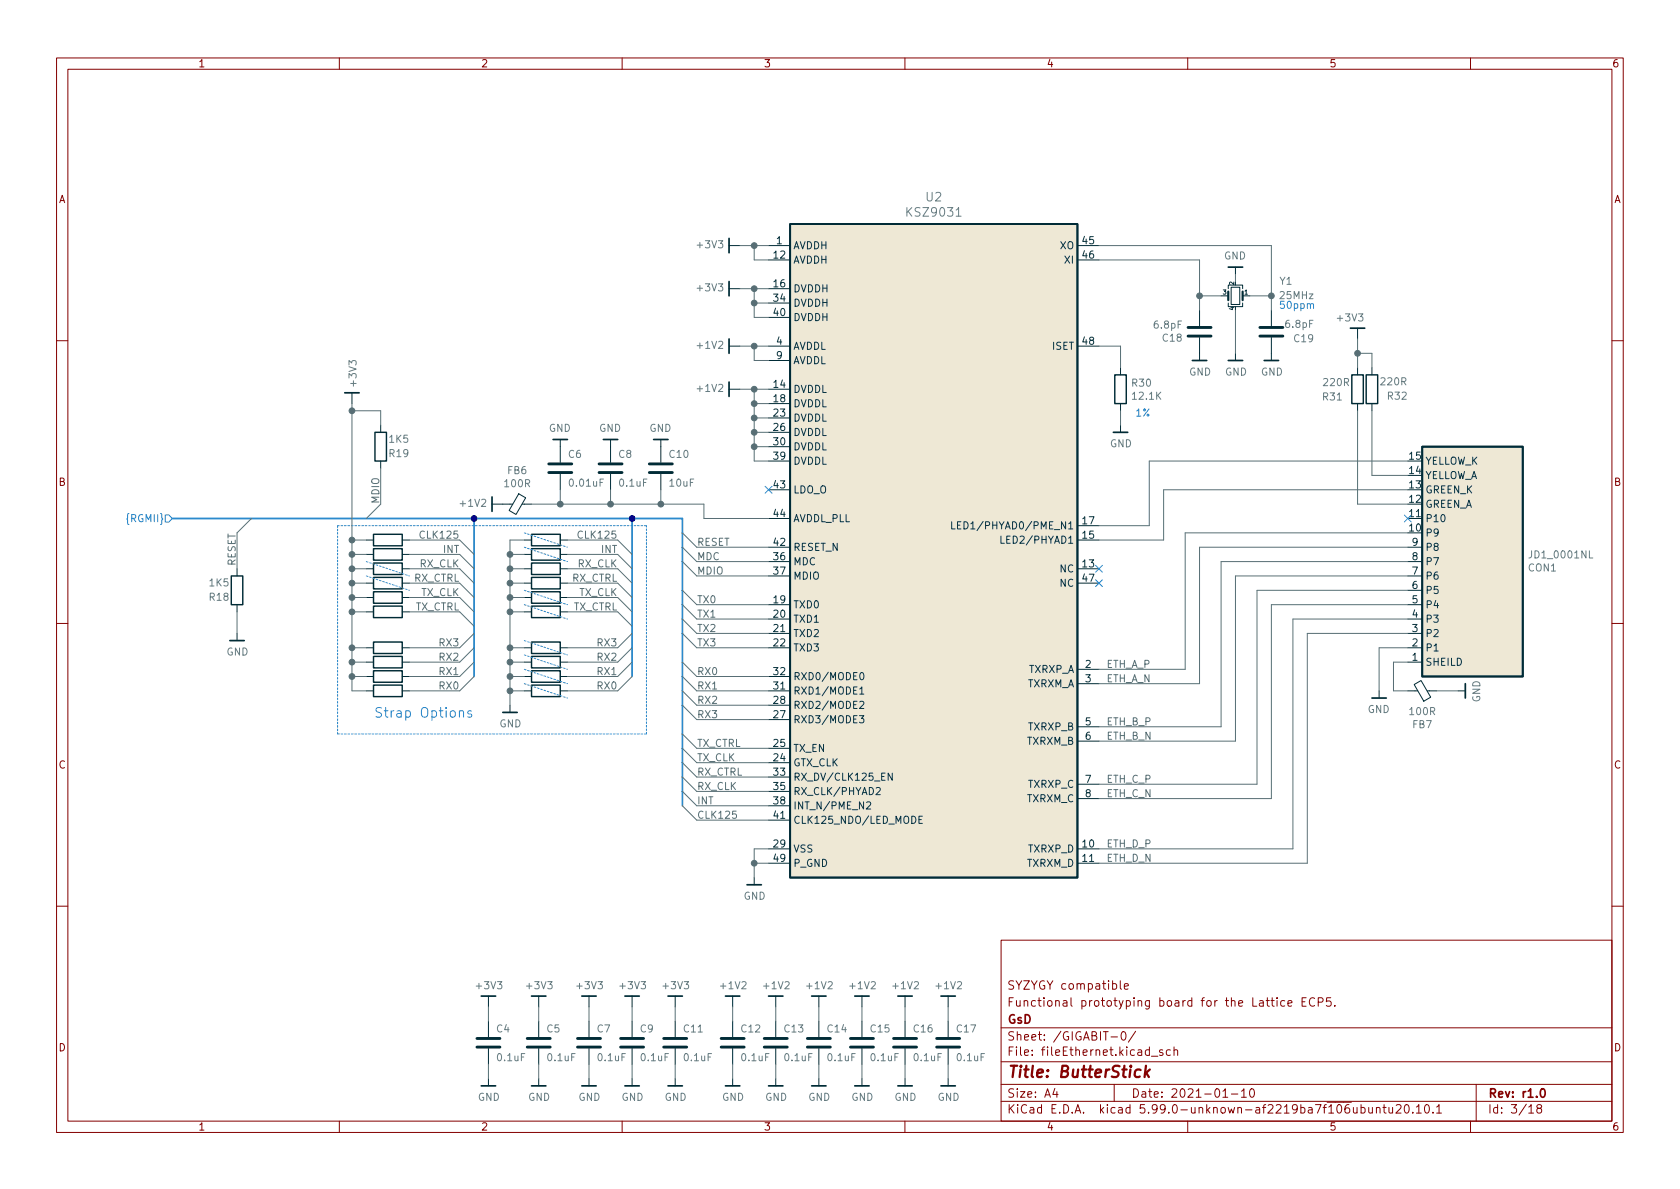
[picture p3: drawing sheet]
<svg xmlns="http://www.w3.org/2000/svg" width="297mm" height="210mm" viewBox="0 0 297 210" stroke-linecap="round" stroke-linejoin="round" font-family="sans-serif">
<g fill="none" stroke="#840000" stroke-width=".18">
<path d="M10 10.2h277v190.1h-277zM12 12.2h273v186.1h-273zM60 10.2v2M110 10.2v2M160 10.2v2M210 10.2v2M260 10.2v2M10 60.2h2M285 60.2h2M10 110.2h2M285 110.2h2M10 160.2h2"/>
<path d="M177 166.3h108v32h-108zM198.1 173.4v1.3l.2 .2M198.8 174.4l.7-.1-.1-.3-.4-.1-.2 .2 .1 .8h.5M224.7 176.9h.6M224.9 176.4v1.3l.4 .2M225.8 176.4v.2M225.8 176.9v1M227.1 177l-.4-.1-.3 .3v.4l.2 .3h.5M227.7 177.4l.7-.1v-.3l-.5-.1-.2 .2 .1 .8h.6M230.2 177.1h.5M230.9 176.4h-.7v1.5h.7M232.4 176.6a.6 .6 0 0 0-.7 0 .6 .6 0 0 0-.2 .7 .56 .56 0 0 0 .3 .6 .56 .56 0 0 0 .6-.1"/>
<path d="M233.1 177.2l.7-.1 .1-.2v-.3l-.3-.2h-.5v1.5M235.3 176.4h-.7l-.1 .7 .2-.1 .5 .1 .2 .2-.1 .5-.2 .1-.6-.1M236 177.8v.1M285 160.2h2M60 198.3v2M110 198.3v2M160 198.3v2M177 194.8h108M177 191.8h108M177 187.8h108M177 181.8h108M186.5 192.5l-.4 1h1"/>
<path d="M186.9 193v1M196.4 183.4h1.2M197 191.8v3M198.4 182.6l.2-.2a.81 .81 0 0 1 .6 .7 .81 .81 0 0 1-.3 .8h-.2a.81 .81 0 0 1-.3-1.3zM200.8 182.4l-1.3 1.9M203.6 186.8h1.1M205.6 185.7l-.4-.1-.2 .2 .1 .3 .5 .1v.4h-.6M206.9 185.7l-.4-.1-.3 .3v.4l.2 .3h.5M207.6 185.8l.2-.2 .3 .1 .1 .9M207.6 185.1v1.5M210 198.3v2M216.2 194h.9"/>
<path d="M217.7 193.5h1.2M219.5 193l.4-.5v1.5M219.5 194h.9M221.1 192.6l.2-.1a.81 .81 0 0 1 .6 .7 .81 .81 0 0 1-.3 .8h-.2a.81 .81 0 0 1-.5-.6 .81 .81 0 0 1 .2-.8zM242 195.8l.1 1h.3l.2-.1M242.6 195.8v1M243.4 196l.2-.2 .3 .1 .1 .9M243.4 195.8v1M244.5 195.8h.6M244.7 195.3v1.3l.4 .2M245.6 195.8v1h.4l.2-.1M246.2 195.8v1"/>
<path d="M246.9 195.5l.5-.2 .2 .2 .1 .3-.9 1h.9M248.5 195.4l.1-.1a.81 .81 0 0 1 .6 .7 .81 .81 0 0 1-.3 .8h-.1a.81 .81 0 0 1-.6-.6 .81 .81 0 0 1 .3-.8zM249.8 196.7v.1M250.4 195.8l.5-.5v1.5M250.4 196.8h.9M252 195.5l.2-.2a.81 .81 0 0 1 .6 .7 .81 .81 0 0 1-.3 .8h-.1a.81 .81 0 0 1-.4-1.3zM253.4 196.7v.1M254 195.8l.4-.5v1.5M254 196.8h.9M260 198.3v2M261 191.8v6.5M270.3 195.8l.4-.5v1.5"/>
<path d="M270.3 196.8h.9M272 196l-.3-.3 .1-.2 .2-.2 .4 .1 .2 .2-.1 .2-.6 .2-.2 .3 .1 .4 .2 .1h.3l.3-.3-.1-.4-.2-.1"/>
</g>
<path d="M272.6 192.6l.1-.1a.81 .81 0 0 1 .6 .7 .81 .81 0 0 1-.3 .8h-.2a.82 .82 0 0 1-.5-.6 .82 .82 0 0 1 .3-.8z" fill="none" stroke="#840000" stroke-width=".3"/>
<path d="M201.7 189.2a.66 .66 0 0 0-1 .3l-.1 .6 .2 .3 .1 .1 .6-.1M202.6 188.5l-.2 2M202.7 189.7l.4 .8M203.3 189.1l-.9 .8" fill="none" stroke="#840000" stroke-width=".4"/>
<g fill="none" stroke="#002b36" stroke-width=".18">
<path d="M128.9 51h1.9M128.9 43.4h1.9M135.9 51h3.8M135.9 43.4h3.8M135.9 46h3.8M135.9 53.6h3.8M135.9 56.1h3.8M190.5 43.4h3.8M190.5 46h3.8M212.1 54.9v2.8M212.1 59.7v4M215.9 52.3h1.3"/>
<path d="M217.2 51v-.6h2.5v.6M217.2 53.6v.6h2.5v-.6M217.7 50.8h1.5v3h-1.5zM218.4 47.2v1.3M219.7 52.3h1.3M224.8 54.9v2.8M224.8 59.7v4M240 58v1.9M62.2 69.5v1.9M67.3 75.2v1.2M99.1 77.7v4.1M107.9 77.7v4.1"/>
<path d="M116.8 77.7v4.1M128.9 61.2h1.9M128.9 68.8h1.9M135.9 61.2h3.8M135.9 68.8h3.8M135.9 71.4h3.8M135.9 73.9h3.8M135.9 76.4h3.8M135.9 79h3.8M135.9 63.7h3.8M190.5 61.2h3.8M198.1 65v1.3"/>
<path d="M198.1 71.4v1.2M198.1 75.2v1.2M218.4 62.5v1.2M240 65v1.3M240 71.4v1.2M242.6 65v1.3M242.6 71.4v1.2M64.8 95.5h1.2M64.8 98h1.2M67.3 81.5v1.3M71.1 95.5h1.3M71.1 98h1.3"/>
<path d="M87 89.1h3.7M91.7 87.3l1.2 .7-1.7 3-1.2-.7zM92.3 89.1h1.7M92.7 95.5h1.3M92.7 98h1.3M99.1 83.8v2.8M99.1 95.5h1.2M99.1 98h1.2M107.9 83.8v2.8M116.8 83.8v2.8M135.9 99.3h3.8M135.9 81.5h3.8"/>
<path d="M135.9 96.8h3.8M135.9 86.6h3.8M135.9 91.7h3.8M190.5 95.5h3.8M190.5 93h3.8M248.9 99.3h2.6M248.9 96.8h2.6M248.9 91.7h2.6M41.9 100.6v1.2M41.9 106.9v1.3M41.9 112v1.3M64.8 117.1h1.2"/>
<path d="M64.8 108.2h1.2M64.8 103.1h1.2M64.8 119.6h1.2M64.8 100.6h1.2M64.8 114.5h1.2M64.8 105.7h1.2M71.1 117.1h1.3M71.1 108.2h1.3M71.1 103.1h1.3M71.1 119.6h1.3M71.1 100.6h1.3M71.1 114.5h1.3"/>
<path d="M71.1 105.7h1.3M92.7 117.1h1.3M92.7 108.2h1.3M92.7 103.1h1.3M92.7 119.6h1.3M92.7 100.6h1.3M92.7 114.5h1.3M92.7 105.7h1.3M99.1 117.1h1.2M99.1 108.2h1.2M99.1 103.1h1.2M99.1 119.6h1.2"/>
<path d="M99.1 100.6h1.2M99.1 114.5h1.2M99.1 105.7h1.2M135.9 119.6h3.8M135.9 106.9h3.8M135.9 109.5h3.8M135.9 112h3.8M135.9 114.5h3.8M135.9 101.8h3.8M190.5 103.1h3.8M190.5 100.6h3.8M190.5 118.4h3.8"/>
<path d="M248.9 117.1h2.6M248.9 106.9h2.6M248.9 109.5h2.6M248.9 112h2.6M248.9 114.5h2.6M248.9 101.8h2.6M248.9 104.4h2.6M64.8 122.2h1.2M71.1 122.2h1.3M90.2 124.7v1.3M92.7 122.2h1.3M99.1 122.2h1.2"/>
<path d="M135.9 122.2h3.8M135.9 134.9h3.8M135.9 132.3h3.8M135.9 127.2h3.8M135.9 124.7h3.8M135.9 137.4h3.8M135.9 139.9h3.8M190.5 120.9h3.8M190.5 128.5h3.8M190.5 131.1h3.8M190.5 138.7h3.8M243.8 122.2v1.2"/>
<path d="M248.9 122.2h1.8M250 121.1l1.3-.8 1.7 3-1.3 .7zM252.3 122.2h1.7M257.8 122.2h1.3M133.3 155.2v1.3M135.9 150.1h3.8M135.9 152.6h3.8M135.9 142.5h3.8M135.9 145h3.8M190.5 150.1h3.8M190.5 152.6h3.8M190.5 141.2h3.8"/>
<path d="M86.4 176.1v1.9M95.2 176.1v1.9M104.1 176.1v1.9M111.8 176.1v1.9M119.4 176.1v1.9M129.5 176.1v1.9M137.2 176.1v1.9M144.8 176.1v1.9M152.4 176.1v1.9M160 176.1v1.9M167.6 176.1v1.9M86.4 180.6v2.8"/>
<path d="M86.4 185.4v2.8M86.4 190.7v1.3M95.2 180.6v2.8M95.2 185.4v2.8M95.2 190.7v1.3M104.1 180.6v2.8M104.1 185.4v2.8M104.1 190.7v1.3M111.8 180.6v2.8M111.8 185.4v2.8M111.8 190.7v1.3M119.4 180.6v2.8"/>
<path d="M119.4 185.4v2.8M119.4 190.7v1.3M129.5 180.6v2.8M129.5 185.4v2.8M129.5 190.7v1.3M137.2 180.6v2.8M137.2 185.4v2.8M137.2 190.7v1.3M144.8 180.6v2.8M144.8 185.4v2.8M144.8 190.7v1.3M152.4 180.6v2.8"/>
<path d="M152.4 185.4v2.8M152.4 190.7v1.3M160 180.6v2.8M160 185.4v2.8M160 190.7v1.3M167.6 180.6v2.8M167.6 185.4v2.8M167.6 190.7v1.3"/>
</g>
<g fill="none" stroke="#002b36" stroke-width=".3">
<path d="M128.9 42.2v2.5M128.9 49.8v2.5M128.9 59.9v2.6M217.2 47.2h2.5M238.8 58h2.5M61 69.5h2.5M97.8 77.7h2.5M106.7 77.7h2.5M115.6 77.7h2.5M128.9 67.6v2.5M196.8 76.4h2.6M210.8 63.7h2.6"/>
<path d="M217.2 63.7h2.5M223.5 63.7h2.6M87 87.9v2.5M40.6 113.3h2.6M88.9 126h2.5M242.6 123.4h2.5M259.1 120.9v2.5M132.1 156.5h2.5M85.1 176.1h2.5M94 176.1h2.5M102.9 176.1h2.5M110.5 176.1h2.5"/>
<path d="M118.1 176.1h2.5M128.3 176.1h2.5M135.9 176.1h2.5M143.5 176.1h2.5M151.1 176.1h2.6M158.7 176.1h2.6M166.4 176.1h2.5M85.1 192h2.5M94 192h2.5M102.9 192h2.5M110.5 192h2.5M118.1 192h2.5"/>
<path d="M128.3 192h2.5M135.9 192h2.5M143.5 192h2.5M151.1 192h2.6M158.7 192h2.6M166.4 192h2.5"/>
</g>
<g fill="none" stroke="#002b36" stroke-width=".25">
<path d="M66.3 76.4h2v5.1h-2zM197.1 66.3h2v5.1h-2zM239 66.3h2v5.1h-2zM241.6 66.3h2v5.1h-2zM66 94.5h5.1v2h-5.1zM66 99.6h5.1v2h-5.1zM66 97h5.1v2.1h-5.1zM94 99.6h5.1v2h-5.1zM94 97h5.1v2.1h-5.1zM94 94.5h5.1v2h-5.1zM40.9 101.8h2v5.1h-2zM66 116.1h5.1v2h-5.1z"/>
<path d="M66 107.2h5.1v2h-5.1zM66 118.6h5.1v2h-5.1zM66 113.5h5.1v2.1h-5.1zM66 102.1h5.1v2h-5.1zM66 104.6h5.1v2.1h-5.1zM94 107.2h5.1v2h-5.1zM94 102.1h5.1v2h-5.1zM94 116.1h5.1v2h-5.1zM94 118.6h5.1v2h-5.1zM94 104.6h5.1v2.1h-5.1zM94 113.5h5.1v2.1h-5.1zM66 121.2h5.1v2h-5.1z"/>
<path d="M94 121.2h5.1v2h-5.1z"/>
</g>
<g fill="none" stroke="#002b36" stroke-width=".51">
<path d="M210.1 57.9h4M210.1 59.4h4M222.8 57.9h4M222.8 59.4h4M97 83.6h4.1M97 82h4.1M105.9 83.6h4.1M105.9 82h4.1M114.8 83.6h4.1M114.8 82h4.1M84.3 185.2h4.1M84.3 183.6h4.1"/>
<path d="M93.2 185.2h4.1M93.2 183.6h4.1M102.1 185.2h4.1M102.1 183.6h4.1M109.7 185.2h4.1M109.7 183.6h4.1M117.3 185.2h4.1M117.3 183.6h4.1M127.5 185.2h4.1M127.5 183.6h4.1M135.1 185.2h4.1M135.1 183.6h4.1"/>
<path d="M142.7 185.2h4.1M142.7 183.6h4.1M150.4 185.2h4M150.4 183.6h4M158 185.2h4.1M158 183.6h4.1M165.6 185.2h4.1M165.6 183.6h4.1"/>
</g>
<path d="M217.2 51.6v1.5M219.7 51.6v1.5" fill="none" stroke="#002b36" stroke-width=".38"/>
<g fill="#eee8d5" stroke="#eee8d5" stroke-width=".18">
<path d="M139.7 39.6h50.8v115.6h-50.8z"/>
<path d="M251.5 79h17.7v40.6h-17.7z"/>
</g>
<path d="M139.7 39.6h50.8v115.6h-50.8zM251.5 79h17.7v40.6h-17.7z" fill="none" stroke="#002b36" stroke-width=".33"/>
<g fill="none" stroke="#073642" stroke-width=".18">
<path d="M168.3 92.3v1.2h.6M169.3 92.9h.4M169.9 92.3h-.6v1.2h.6M177 94.8v1.3h.6M152.2 119l.1-.1a.68 .68 0 0 1 .5 .7 .68 .68 0 0 1-.5 .6 .84 .84 0 0 1-.1-1.2zM152 126.6h.7l-.4 .4 .4 .2v.5l-.2 .1-.5-.1M152 124.1l.5-.1 .2 .4-.7 .9h.7M152 121.8l.4-.3v1.2M152 122.7h.7M154.9 139.4l.5-.1 .2 .3-.7 .9h.7M157.8 136.7v1.3l-.8-1.3v1.3M153.2 141.9l.5-.1 .3 .4-.8 .9h.8"/>
<path d="M162.5 144.9h.4M163.1 144.3h-.6v1.3h.6"/>
</g>
<path d="M169.1 38.2h.8M281 97.4v1.3h.6" fill="none" stroke="#657b83" stroke-width=".18"/>
<path d="M231.7 53.9l.2-.2 .3 .1v.7M29.2 91.1h.6l.7 .6-.7 .6h-.6zM135.3 86l1.2 1.2M136.5 86l-1.2 1.2M193.7 100l1.2 1.2M194.9 100l-1.2 1.2M248.3 91.1l1.2 1.2M249.5 91.1l-1.2 1.2M193.7 102.5l1.2 1.2M194.9 102.5l-1.2 1.2M67.5 125.2l-.7-.1-.3 .3 .1 .4 .8 .4v.5l-.3 .1-.6-.1M83.3 125.8l-.4-.1-.2 .2 .1 .3 .5 .1v.4h-.6" fill="none" stroke="#268bd2" stroke-width=".18"/>
<g fill="none" stroke="#586e75" stroke-width=".18">
<path d="M130.8 43.4h5.1M130.8 51h5.1M133.3 43.4v2.6h2.6M133.3 51v5.1h2.6M133.3 53.6h2.6M194.3 46h17.8v8.9M194.3 43.4h30.5v11.5M212.1 52.3h3.8M218.4 48.5v1.3M218.4 54.9v7.6M221 52.3h3.8M240 59.9v5.1"/>
<path d="M62.2 71.4v50.8h2.6M62.2 72.6h5.1v2.6M130.8 68.8h5.1M130.8 61.2h5.1M133.3 79h2.6M133.3 61.2v2.5h2.6M133.3 68.8v12.7h2.6M133.3 76.4h2.6M133.3 73.9h2.6M133.3 71.4h2.6M194.3 61.2h3.8v3.8M198.1 72.6v2.6"/>
<path d="M240 72.6v16.5h8.9M240 62.5h2.6v2.5M242.6 72.6v11.5h6.3M44.4 91.7l-2.5 2.5v6.4M62.2 95.5h2.6M62.2 98h2.6M67.3 82.8v6.3l-2.5 2.6M72.4 95.5h8.9l2.5 2.5M72.4 98h8.9l2.5 2.6M90.2 98h2.5M92.7 95.5h-2.5v29.2M94 89.1h30.5v2.6h11.4"/>
<path d="M99.1 86.6v2.5M100.3 95.5h8.9l2.6 2.5M100.3 98h8.9l2.6 2.6M107.9 86.6v2.5M116.8 86.6v2.5M120.6 96.8l2.6 2.5h12.7M120.6 99.3l2.6 2.5h12.7M120.6 94.2l2.6 2.6h12.7M248.9 99.3h-33v29.2h-21.6M248.9 96.8h-36.8v24.1h-17.8M248.9 86.6h-43.2v8.9h-11.4M248.9 94.2h-39.4v24.2h-15.2"/>
<path d="M248.9 81.5h-45.7v11.5h-8.9M41.9 108.2v3.8M62.2 114.5h2.6M62.2 100.6h2.6M62.2 103.1h2.6M62.2 105.7h2.6M62.2 108.2h2.6M62.2 119.6h2.6M62.2 117.1h2.6M72.4 100.6h8.9l2.5 2.5M72.4 103.1h8.9l2.5 2.6M72.4 105.7h8.9l2.5 2.5"/>
<path d="M72.4 108.2h8.9l2.5 2.5M83.8 112l-2.5 2.5h-8.9M83.8 119.6l-2.5 2.6h-8.9M83.8 117.1l-2.5 2.5h-8.9M83.8 114.5l-2.5 2.6h-8.9M90.2 114.5h2.5M90.2 100.6h2.5M90.2 103.1h2.5M90.2 105.7h2.5M90.2 108.2h2.5M90.2 119.6h2.5M90.2 117.1h2.5"/>
<path d="M100.3 100.6h8.9l2.6 2.5M100.3 103.1h8.9l2.6 2.6M100.3 105.7h8.9l2.6 2.5M100.3 108.2h8.9l2.6 2.5M111.8 112l-2.6 2.5h-8.9M111.8 119.6l-2.6 2.6h-8.9M111.8 117.1l-2.6 2.5h-8.9M111.8 114.5l-2.6 2.6h-8.9M120.6 112l2.6 2.5h12.7M120.6 106.9l2.6 2.6h12.7M120.6 104.4l2.6 2.5h12.7M120.6 109.5l2.6 2.5h12.7"/>
<path d="M120.6 119.6l2.6 2.6h12.7M120.6 117.1l2.6 2.5h12.7M248.9 101.8h-30.5v29.3h-24.1M248.9 114.5h-5.1v7.7M248.9 117.1h-2.5v5.1h2.5M248.9 104.4h-26.7v34.3h-27.9M248.9 106.9h-24.1v34.3h-30.5M248.9 109.5h-20.3v40.6h-34.3M248.9 112h-17.8v40.6h-36.8M90.2 122.2h2.5M120.6 124.7l2.6 2.5h12.7M120.6 122.2l2.6 2.5h12.7"/>
<path d="M120.6 137.4l2.6 2.5h12.7M120.6 134.9l2.6 2.5h12.7M120.6 132.3l2.6 2.6h12.7M120.6 129.8l2.6 2.5h12.7M120.6 139.9l2.6 2.6h12.7M254 122.2h3.8M120.6 142.5l2.6 2.5h12.7M130.2 143.4h-.6l-.1 .6 .2-.1 .4 .1 .1 .2v.4l-.2 .1-.5-.1M133.3 152.6h2.6M135.9 150.1h-2.6v5.1M86.4 178v2.6M95.2 178v2.6"/>
<path d="M104.1 178v2.6M111.8 178v2.6M119.4 178v2.6M129.5 178v2.6M137.2 178v2.6M144.8 178v2.6M152.4 178v2.6M160 178v2.6M167.6 178v2.6M86.4 188.2v2.5M95.2 188.2v2.5M104.1 188.2v2.5"/>
<path d="M111.8 188.2v2.5M119.4 188.2v2.5M129.5 188.2v2.5M137.2 188.2v2.5M144.8 188.2v2.5M152.4 188.2v2.5M160 188.2v2.5M167.6 188.2v2.5"/>
</g>
<g fill="none" stroke="#268bd2" stroke-width=".18" stroke-dasharray=".3 .3">
<path d="M59.7 93v36.8M59.7 93h54.6M64.8 99.3l7.6 2.5M92.7 96.8l7.6 2.5M92.7 94.2l7.6 2.6M64.8 101.8l7.6 2.6M92.7 115.8l7.6 2.6M92.7 113.3l7.6 2.5M92.7 118.4l7.6 2.5M92.7 106.9l7.6 2.6M92.7 104.4l7.6 2.5M59.7 129.8h54.6"/>
<path d="M92.7 120.9l7.6 2.5M114.3 129.8v-36.8"/>
</g>
<path d="M30.5 91.7h90.1v50.8M83.8 91.7v27.9M111.8 91.7v27.9" fill="none" stroke="#268bd2" stroke-width=".3"/>
<g fill="#586e75" stroke="#586e75" stroke-width=".18">
<circle cx="62.2" cy="114.5" r=".51"/>
<circle cx="62.2" cy="117.1" r=".51"/>
<circle cx="62.2" cy="119.6" r=".51"/>
<circle cx="90.2" cy="105.7" r=".51"/>
<circle cx="99.1" cy="89.1" r=".51"/>
<circle cx="108" cy="89.1" r=".51"/>
<circle cx="116.8" cy="89.1" r=".51"/>
<circle cx="90.2" cy="108.2" r=".51"/>
<circle cx="90.2" cy="114.5" r=".51"/>
<circle cx="62.2" cy="98" r=".51"/>
<circle cx="62.2" cy="100.6" r=".51"/>
<circle cx="62.2" cy="95.5" r=".51"/>
<circle cx="62.2" cy="103.1" r=".51"/>
<circle cx="133.4" cy="152.6" r=".51"/>
<circle cx="133.4" cy="51" r=".51"/>
<circle cx="133.4" cy="68.8" r=".51"/>
<circle cx="133.4" cy="71.4" r=".51"/>
<circle cx="133.4" cy="73.9" r=".51"/>
<circle cx="133.4" cy="76.4" r=".51"/>
<circle cx="133.4" cy="79" r=".51"/>
<circle cx="133.4" cy="53.6" r=".51"/>
<circle cx="133.4" cy="61.2" r=".51"/>
<circle cx="133.4" cy="43.4" r=".51"/>
<circle cx="212.1" cy="52.3" r=".51"/>
<circle cx="224.8" cy="52.3" r=".51"/>
<circle cx="240" cy="62.5" r=".51"/>
<circle cx="90.2" cy="117.1" r=".51"/>
<circle cx="90.2" cy="119.6" r=".51"/>
<circle cx="90.2" cy="122.2" r=".51"/>
<circle cx="90.2" cy="98" r=".51"/>
<circle cx="90.2" cy="100.6" r=".51"/>
<circle cx="90.2" cy="103.1" r=".51"/>
<circle cx="62.2" cy="72.6" r=".51"/>
<circle cx="62.2" cy="108.2" r=".51"/>
<circle cx="62.2" cy="105.7" r=".51"/>
</g>
<g fill="#000084" stroke="#000084" stroke-width=".18">
<circle cx="111.8" cy="91.7" r=".51"/>
<circle cx="83.8" cy="91.7" r=".51"/>
</g>
<text font-size="2.8" fill="#840000" x="178" y="190.6">Title: ButterStick</text>
<text font-size="2.4" fill="#268bd2" x="68.1" y="126.9">Strap Options</text>
<g font-size="2.1" fill="#657b83">
<text x="163.7" y="35.6">U2</text>
<text x="160.6" y="38.3">KSZ9031</text>
</g>
<g font-size="2.1" fill="#840000">
<text x="178" y="178">Functional prototyping board for the Lattice ECP5.</text>
<text x="178" y="175">SYZYGY compatible</text>
<text x="178" y="184">Sheet: /GIGABIT-0/</text>
<text x="178" y="181">GsD</text>
<text x="178" y="186.7">File: fileEthernet.kicad_sch</text>
<text x="178" y="196.9">KiCad E.D.A. kicad 5.99.0-unknown-af2219ba7f~106~ubuntu20.10.1</text>
<text x="178" y="194.1">Size: A4</text>
<text x="200" y="194.1">Date: 2021-01-10</text>
<text x="263" y="194.1">Rev: r1.0</text>
<text x="263" y="196.9">Id: 3/18</text>
</g>
<g font-size="1.8" fill="#840000">
<text x="35" y="11.9">1</text>
<text x="85" y="11.9">2</text>
<text x="135" y="11.9">3</text>
<text x="185" y="11.9">4</text>
<text x="235" y="11.9">5</text>
<text x="285" y="11.9">6</text>
<text x="10.3" y="35.9">A</text>
<text x="285.3" y="35.9">A</text>
<text x="10.3" y="85.9">B</text>
<text x="285.3" y="85.9">B</text>
<text x="10.3" y="135.9">C</text>
<text x="285.3" y="135.9">C</text>
<text x="10.3" y="185.9">D</text>
<text x="285.3" y="185.9">D</text>
<text x="35" y="199.9">1</text>
<text x="85" y="199.9">2</text>
<text x="135" y="199.9">3</text>
<text x="185" y="199.9">4</text>
<text x="235" y="199.9">5</text>
<text x="285" y="199.9">6</text>
</g>
<g font-size="1.8" fill="#657b83">
<text x="123.4" y="43.9">+3V3</text>
<text x="216.4" y="45.9">GND</text>
<text x="123.4" y="51.5">+3V3</text>
<text x="226.3" y="50.3">Y1</text>
<text x="226.4" y="52.9">25MHz</text>
<text x="204.1" y="58.1">6.8pF</text>
<text x="227.4" y="58">6.8pF</text>
<text x="236.6" y="56.8">+3V3</text>
<text x="123.4" y="61.7">+1V2</text>
<text x="205.6" y="60.4">C18</text>
<text x="228.9" y="60.5">C19</text>
<text x="63" y="68.1" transform="rotate(-90 63 68.1)">+3V3</text>
<text x="123.4" y="69.3">+1V2</text>
<text x="200.2" y="68.4">R30</text>
<text x="200.4" y="70.7">12.1K</text>
<text x="210.2" y="66.4">GND</text>
<text x="216.6" y="66.4">GND</text>
<text x="222.9" y="66.4">GND</text>
<text x="233.9" y="70.8">R31</text>
<text x="234.1" y="68.3">220R</text>
<text x="244.3" y="68.1">220R</text>
<text x="245.4" y="70.7">R32</text>
<text x="97" y="76.4">GND</text>
<text x="105.9" y="76.4">GND</text>
<text x="114.8" y="76.4">GND</text>
<text x="68.9" y="80.8">R19</text>
<text x="68.9" y="78.3">1K5</text>
<text x="89.8" y="83.8">FB6</text>
<text x="100.5" y="81">C6</text>
<text x="109.4" y="81">C8</text>
<text x="118.4" y="81">C10</text>
<text x="196.2" y="79.1">GND</text>
<text x="81.5" y="89.6">+1V2</text>
<text x="89.3" y="86.1">100R</text>
<text x="100.8" y="86">0.01uF</text>
<text x="109.6" y="86">0.1uF</text>
<text x="118.5" y="86">10uF</text>
<text x="270.2" y="101">CON1</text>
<text x="270.7" y="98.7">JD1_0001NL</text>
<text x="37.1" y="106.2">R18</text>
<text x="37.1" y="103.7">1K5</text>
<text x="40" y="115.9">GND</text>
<text x="261.7" y="124.2" transform="rotate(-90 261.7 124.2)">GND</text>
<text x="88.3" y="128.6">GND</text>
<text x="241.8" y="126.1">GND</text>
<text x="249.3" y="126.4">100R</text>
<text x="249.8" y="128.8">FB7</text>
<text x="131.5" y="159.1">GND</text>
<text x="84.3" y="174.9">+3V3</text>
<text x="93.2" y="174.9">+3V3</text>
<text x="102.1" y="174.9">+3V3</text>
<text x="109.7" y="174.9">+3V3</text>
<text x="117.4" y="174.9">+3V3</text>
<text x="127.5" y="174.9">+1V2</text>
<text x="135.1" y="174.9">+1V2</text>
<text x="142.8" y="174.9">+1V2</text>
<text x="150.4" y="174.9">+1V2</text>
<text x="158" y="174.9">+1V2</text>
<text x="165.6" y="174.9">+1V2</text>
<text x="87.8" y="182.6">C4</text>
<text x="96.7" y="182.6">C5</text>
<text x="105.6" y="182.6">C7</text>
<text x="113.2" y="182.6">C9</text>
<text x="121" y="182.6">C11</text>
<text x="131.1" y="182.6">C12</text>
<text x="138.7" y="182.6">C13</text>
<text x="146.4" y="182.6">C14</text>
<text x="154" y="182.6">C15</text>
<text x="161.6" y="182.6">C16</text>
<text x="169.2" y="182.6">C17</text>
<text x="88" y="187.6">0.1uF</text>
<text x="96.9" y="187.6">0.1uF</text>
<text x="105.8" y="187.6">0.1uF</text>
<text x="113.4" y="187.6">0.1uF</text>
<text x="121.1" y="187.6">0.1uF</text>
<text x="131.2" y="187.6">0.1uF</text>
<text x="138.8" y="187.6">0.1uF</text>
<text x="146.5" y="187.6">0.1uF</text>
<text x="154.1" y="187.6">0.1uF</text>
<text x="161.7" y="187.6">0.1uF</text>
<text x="169.3" y="187.6">0.1uF</text>
<text x="84.5" y="194.7">GND</text>
<text x="93.4" y="194.7">GND</text>
<text x="102.3" y="194.7">GND</text>
<text x="109.9" y="194.7">GND</text>
<text x="117.5" y="194.7">GND</text>
<text x="127.7" y="194.7">GND</text>
<text x="135.3" y="194.7">GND</text>
<text x="142.9" y="194.7">GND</text>
<text x="150.5" y="194.7">GND</text>
<text x="158.1" y="194.7">GND</text>
<text x="165.8" y="194.7">GND</text>
</g>
<g font-size="1.8" fill="#073642">
<text x="136.8" y="45.7">12</text>
<text x="137.3" y="43.2">1</text>
<text x="140.2" y="44.1">AVDDH</text>
<text x="140.2" y="46.6">AVDDH</text>
<text x="187.4" y="44.1">XO</text>
<text x="188.3" y="46.6">XI</text>
<text x="191.4" y="43.2">45</text>
<text x="191.4" y="45.7">46</text>
<text x="136.8" y="50.8">16</text>
<text x="136.8" y="53.3">34</text>
<text x="140.2" y="51.7">DVDDH</text>
<text x="136.8" y="55.9">40</text>
<text x="140.2" y="54.2">DVDDH</text>
<text x="140.2" y="56.8">DVDDH</text>
<text x="137.3" y="61">4</text>
<text x="137.3" y="63.5">9</text>
<text x="140.2" y="61.8">AVDDL~</text>
<text x="140.2" y="64.4">AVDDL~</text>
<text x="186.1" y="61.8">ISET</text>
<text x="191.4" y="61">48</text>
<text x="136.8" y="68.6">14</text>
<text x="136.8" y="71.1">18</text>
<text x="140.2" y="69.5">DVDDL</text>
<text x="136.8" y="73.7">23</text>
<text x="136.8" y="76.2">26</text>
<text x="140.2" y="72">DVDDL</text>
<text x="140.2" y="74.5">DVDDL</text>
<text x="140.2" y="77.1">DVDDL</text>
<text x="136.8" y="78.7">30</text>
<text x="136.8" y="81.3">39</text>
<text x="140.2" y="79.6">DVDDL</text>
<text x="140.2" y="82.2">DVDDL</text>
<text x="249.2" y="83.8">14</text>
<text x="249.2" y="81.3">15</text>
<text x="252" y="82.2">YELLOW_K</text>
<text x="136.8" y="86.4">43</text>
<text x="140.2" y="87.2">LDO_O</text>
<text x="249.2" y="88.9">12</text>
<text x="249.2" y="86.4">13</text>
<text x="252" y="89.8">GREEN_A</text>
<text x="252" y="87.2">GREEN_K</text>
<text x="252" y="84.7">YELLOW_A</text>
<text x="136.8" y="91.4">44</text>
<text x="140.2" y="92.3">AVDDL_PLL</text>
<text x="170.2" y="93.6">LED1/PHYAD0/PME_N1</text>
<text x="191.4" y="95.2">15</text>
<text x="191.4" y="92.7">17</text>
<text x="249.2" y="94">10</text>
<text x="249.2" y="91.4">11</text>
<text x="252" y="94.9">P9</text>
<text x="252" y="92.3">P10</text>
<text x="136.8" y="99.1">36</text>
<text x="136.8" y="101.6">37</text>
<text x="136.8" y="96.5">42</text>
<text x="140.2" y="99.9">MDC</text>
<text x="140.2" y="97.4">RESET_N</text>
<text x="177.8" y="96.1">LED2/PHYAD1</text>
<text x="187.4" y="101.2">NC</text>
<text x="191.4" y="100.3">13</text>
<text x="249.7" y="101.6">7</text>
<text x="249.7" y="99.1">8</text>
<text x="249.7" y="96.5">9</text>
<text x="252" y="99.9">P7</text>
<text x="252" y="97.4">P8</text>
<text x="136.8" y="106.7">19</text>
<text x="140.2" y="107.6">TXD0</text>
<text x="140.2" y="102.5">MDIO</text>
<text x="187.4" y="103.8">NC</text>
<text x="191.4" y="102.9">47</text>
<text x="249.7" y="106.7">5</text>
<text x="249.7" y="104.1">6</text>
<text x="252" y="107.6">P4</text>
<text x="252" y="105">P5</text>
<text x="252" y="102.5">P6</text>
<text x="136.8" y="109.2">20</text>
<text x="136.8" y="111.8">21</text>
<text x="140.2" y="110.1">TXD1</text>
<text x="140.2" y="112.6">TXD2</text>
<text x="249.7" y="111.8">3</text>
<text x="249.7" y="109.2">4</text>
<text x="252" y="112.6">P2</text>
<text x="252" y="110.1">P3</text>
<text x="136.8" y="114.3">22</text>
<text x="136.8" y="119.4">32</text>
<text x="140.2" y="115.2">TXD3</text>
<text x="181.8" y="119">TXRXP_A</text>
<text x="191.9" y="118.1">2</text>
<text x="249.7" y="116.8">1</text>
<text x="249.7" y="114.3">2</text>
<text x="252" y="117.7">SHEILD</text>
<text x="252" y="115.2">P1</text>
<text x="136.8" y="124.5">28</text>
<text x="136.8" y="121.9">31</text>
<text x="140.2" y="125.3">RXD2/MODE2</text>
<text x="140.2" y="122.8">RXD1/MODE1</text>
<text x="140.2" y="120.3">RXD0/MODE0</text>
<text x="181.5" y="121.5">TXRXM_A</text>
<text x="191.9" y="120.6">3</text>
<text x="136.8" y="127">27</text>
<text x="140.2" y="127.9">RXD3/MODE3</text>
<text x="181.5" y="131.7">TXRXM_B</text>
<text x="181.8" y="129.2">TXRXP_B</text>
<text x="191.9" y="128.3">5</text>
<text x="191.9" y="130.8">6</text>
<text x="136.8" y="134.6">24</text>
<text x="136.8" y="132.1">25</text>
<text x="136.8" y="137.2">33</text>
<text x="140.2" y="135.5">GTX_CLK</text>
<text x="140.2" y="133">TX_EN</text>
<text x="136.8" y="139.7">35</text>
<text x="136.8" y="142.2">38</text>
<text x="140.2" y="138">RX_DV/CLK125_EN</text>
<text x="140.2" y="140.6">RX_CLK/PHYAD2</text>
<text x="140.2" y="143.1">INT_N/PME_N2</text>
<text x="181.5" y="141.9">TXRXM_C</text>
<text x="181.8" y="139.3">TXRXP_C</text>
<text x="191.9" y="138.4">7</text>
<text x="191.9" y="141">8</text>
<text x="136.8" y="149.9">29</text>
<text x="136.8" y="144.8">41</text>
<text x="140.2" y="145.7">CLK125_NDO/LED_MODE</text>
<text x="191.4" y="149.9">10</text>
<text x="136.8" y="152.4">49</text>
<text x="140.2" y="150.7">VSS</text>
<text x="140.2" y="153.3">P_GND</text>
<text x="181.5" y="153.3">TXRXM_D</text>
<text x="181.8" y="150.7">TXRXP_D</text>
<text x="191.4" y="152.4">11</text>
</g>
<g font-size="1.8" fill="#268bd2">
<text x="226.1" y="54.6">50ppm</text>
<text x="200.7" y="73.6">1%</text>
<text x="22.6" y="92.3">{RGMII}</text>
</g>
<g font-size="1.8" fill="#586e75">
<text x="67" y="89.1" transform="rotate(-90 67 89.1)">MDIO</text>
<text x="74.7" y="95.2">CLK125</text>
<text x="102.6" y="95.2">CLK125</text>
<text x="41.6" y="100.1" transform="rotate(-90 41.6 100.1)">RESET</text>
<text x="74.2" y="100.3">RX_CLK</text>
<text x="78.4" y="97.8">INT</text>
<text x="102.1" y="100.3">RX_CLK</text>
<text x="106.4" y="97.8">INT</text>
<text x="123.2" y="101.6">MDIO</text>
<text x="123.2" y="99">MDC</text>
<text x="123.2" y="96.5">RESET</text>
<text x="73.1" y="102.9">RX_CTRL</text>
<text x="73.3" y="107.9">TX_CTRL</text>
<text x="74.4" y="105.4">TX_CLK</text>
<text x="101.1" y="102.9">RX_CTRL</text>
<text x="101.3" y="107.9">TX_CTRL</text>
<text x="102.3" y="105.4">TX_CLK</text>
<text x="123.2" y="106.7">TX0</text>
<text x="123.2" y="111.7">TX2</text>
<text x="123.2" y="109.2">TX1</text>
<text x="77.8" y="119.4">RX1</text>
<text x="77.8" y="116.8">RX2</text>
<text x="77.8" y="114.3">RX3</text>
<text x="105.8" y="116.8">RX2</text>
<text x="105.8" y="114.3">RX3</text>
<text x="105.8" y="119.4">RX1</text>
<text x="123.2" y="114.3">TX3</text>
<text x="123.2" y="119.4">RX0</text>
<text x="195.6" y="118.1">ETH_A_P</text>
<text x="77.8" y="121.9">RX0</text>
<text x="105.8" y="121.9">RX0</text>
<text x="123.2" y="124.4">RX2</text>
<text x="123.2" y="121.9">RX1</text>
<text x="195.6" y="120.6">ETH_A_N</text>
<text x="123.2" y="127">RX3</text>
<text x="195.6" y="130.8">ETH_B_N</text>
<text x="195.6" y="128.3">ETH_B_P</text>
<text x="123.2" y="137.1">RX_CTRL</text>
<text x="123.2" y="134.6">TX_CLK</text>
<text x="123.2" y="132.1">TX_CTRL</text>
<text x="123.2" y="142.2">INT</text>
<text x="123.2" y="139.7">RX_CLK</text>
<text x="195.6" y="138.4">ETH_C_P</text>
<text x="195.6" y="141">ETH_C_N</text>
<text x="123.2" y="144.8">CLK125</text>
<text x="195.6" y="149.8">ETH_D_P</text>
<text x="195.6" y="152.4">ETH_D_N</text>
</g>
<g font-size="1.1" fill="#073642">
<text x="216.2" y="52.1">3</text>
<text x="218.2" y="50.4" transform="rotate(-90 218.2 50.4)">2</text>
<text x="220.1" y="52.1">1</text>
<text x="218.2" y="54.8" transform="rotate(-90 218.2 54.8)">4</text>
</g>
</svg>
